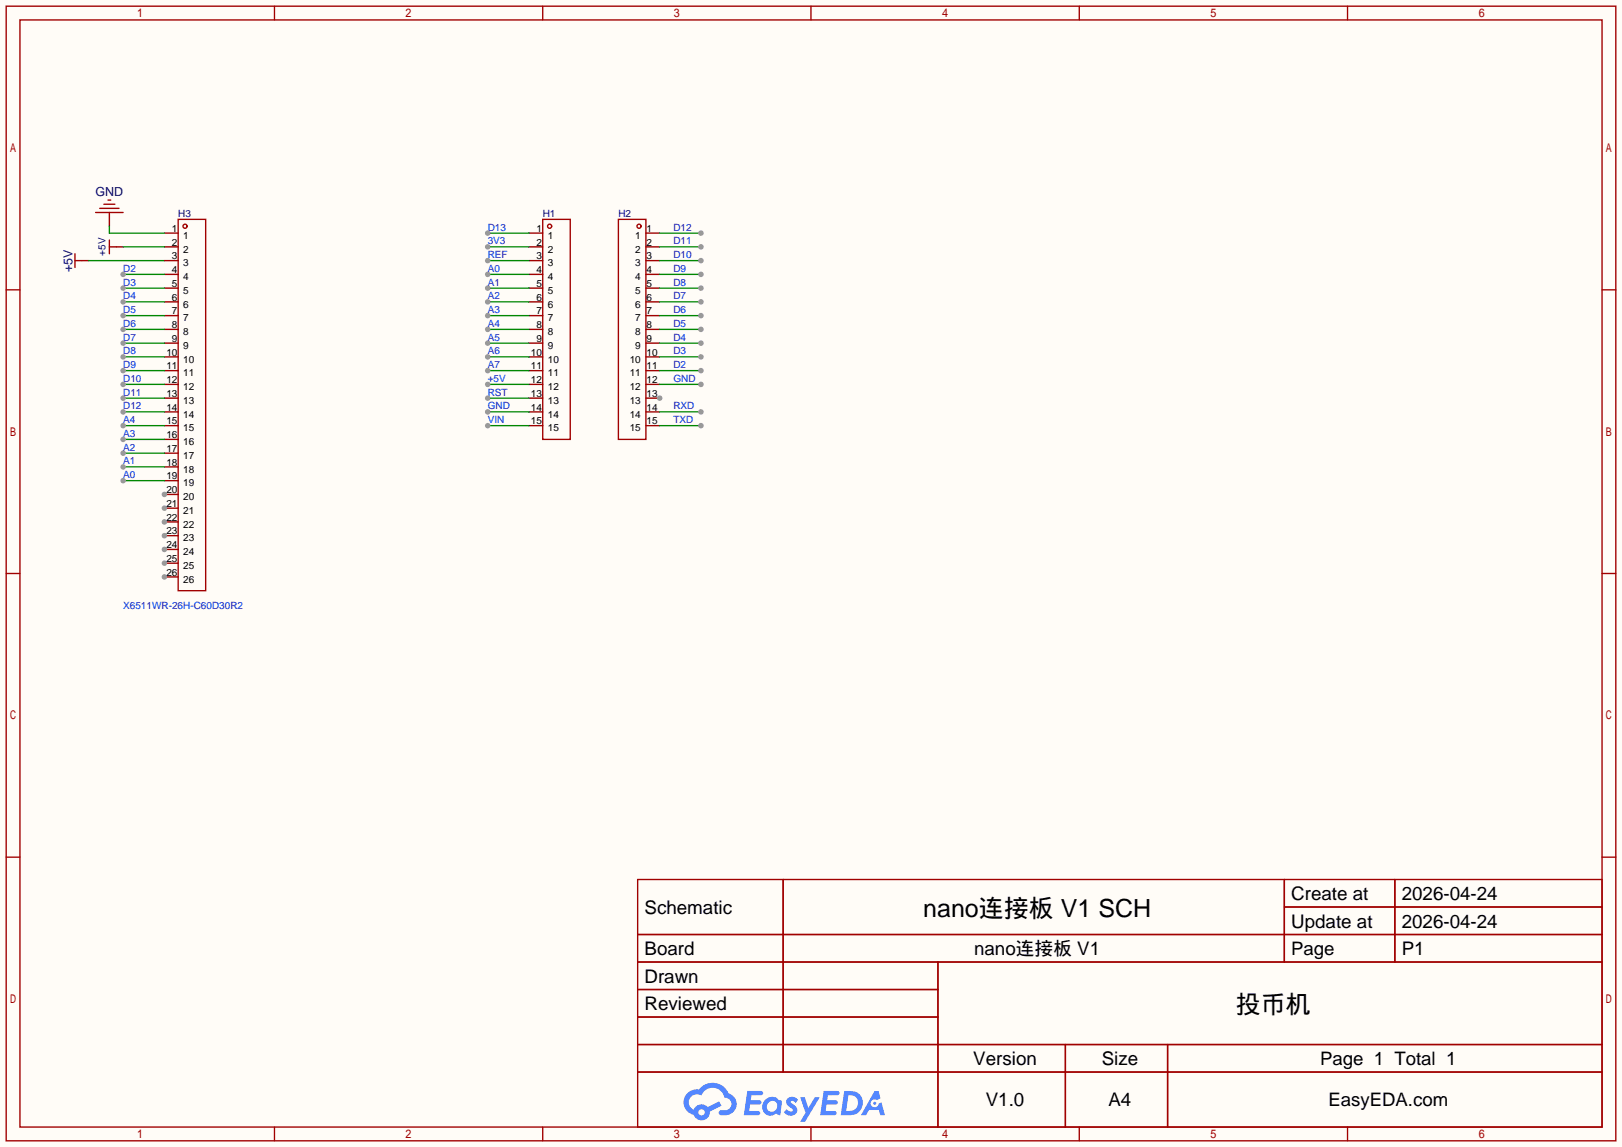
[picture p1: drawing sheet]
<svg xmlns="http://www.w3.org/2000/svg" width="299mm" height="212mm" viewBox="0 0 299 212" stroke-linecap="round" stroke-linejoin="round" font-family="sans-serif">
<path d="M0 0h299.5v211.8h-299.5z" fill="#fffcf7"/>
<g fill="none" stroke="#a10000" stroke-width=".25">
<path d="M1.1 1.1h297.2v209.6h-297.2zM3.7 3.7h292.1v204.5h-292.1zM50.7 1.1v2.6M100.2 1.1v2.6M149.7 1.1v2.6M199.3 1.1v2.6M248.8 1.1v2.6M1.1 53.5h2.6M295.8 53.5h2.5M1.1 105.9h2.6M295.8 105.9h2.5M1.1 158.3h2.6"/>
<path d="M295.8 158.3h2.5M117.7 162.4h178.1v45.8h-178.1zM117.7 172.6h178.1M117.7 177.7h178.1M144.6 162.4v35.6M173.2 177.7v30.5M237.1 162.4v15.3M237.1 167.5h58.7M257.5 162.4v15.3M117.7 182.8h55.5M117.7 192.9h178.1M117.7 187.8h55.5"/>
<path d="M117.7 198h178.1M196.7 192.9v15.3M215.6 192.9v15.3M50.7 208.2v2.5M100.2 208.2v2.5M149.7 208.2v2.5M199.3 208.2v2.5M248.8 208.2v2.5"/>
</g>
<g fill="#5487ff">
<path d="M145.5 202.8a1.3 1.3 0 0 1 1.8 .3l-.4 .6a.54 .54 0 0 0-.9-.2l.1 .2a1.58 1.58 0 0 1 1.1 1.6 1.43 1.43 0 0 1-2.5 .1l.5-.6a.64 .64 0 0 0 .5 .5 .64 .64 0 0 0 .7-.3l-.2-.2a1.6 1.6 0 0 1-1-1.6z"/>
<path d="M147.7 202.7h.9l.7 1.9 1.1-1.9h.9l-2.7 4.5h-.9l1-1.7z"/>
<path d="M138 201.5h1.6a1.31 1.31 0 0 1 1.2 .2 .4 .4 0 0 1-.3 .6h-1.8l-.1 .9h1.6a.4 .4 0 0 1 .4 .4 .4 .4 0 0 1-.4 .4h-1.7l-.2 1.2h.8a1.23 1.23 0 0 1 1.2 .2 .39 .39 0 0 1-.3 .6h-2.7z"/>
<path d="M152.1 201.5h1.6a1.32 1.32 0 0 1 1.3 .2 .39 .39 0 0 1-.4 .6h-1.7l-.2 .9h1.7a.4 .4 0 0 1 .3 .4 .4 .4 0 0 1-.4 .4h-1.7l-.2 1.2h.8a1.23 1.23 0 0 1 1.2 .2 .39 .39 0 0 1-.3 .6h-2.7z"/>
<path d="M161.5 201.5h.7l.4 1.3-.7 .4a.75 .75 0 0 0-1.1 .3 .75 .75 0 0 0 .5 1 .75 .75 0 0 0 .9-.6l.6-.3 .6 2.4h-.9l-.2-1h-1.9l-.5 1h-.9z"/>
<path d="M155.9 201.5l-.7 4.5h1.5a2.27 2.27 0 0 0 2.6-2.3 2.27 2.27 0 0 0-2.7-2.2zM156.6 202.3a1.5 1.5 0 0 1 1.8 1.5 1.5 1.5 0 0 1-1.9 1.4h-.3z"/>
<path d="M141.3 203.1a1.62 1.62 0 0 0-.4 2.1 1.62 1.62 0 0 0 2 .7l.4-.3 .3 .3 .5 .1 .3-2.5-.2-.3h-.4a1.58 1.58 0 0 0-2.5-.1zM141.9 203.6a.99 .99 0 0 1 1.6 .3 .99 .99 0 0 1-.9 1.4 .94 .94 0 0 1-1-.5 .94 .94 0 0 1 .3-1.2z"/>
<path d="M126.9 201.9a2.37 2.37 0 0 0 1.2 4 1.54 1.54 0 0 0 1.7 1 1.54 1.54 0 0 0 1.3-1.6l2.1-1.1-.5-.8-2 1.1a1.57 1.57 0 0 0-2.6 .4 1.5 1.5 0 0 1-.8-2.1 1.5 1.5 0 0 1 2.2-.5 2.23 2.23 0 0 1 2.3-1.4 2.23 2.23 0 0 1 2 1.8 1.16 1.16 0 0 1 1.2 1.1 1.16 1.16 0 0 1-1 1.3h-.7a.47 .47 0 0 0-.6 .3 .47 .47 0 0 0 .4 .6 2.23 2.23 0 0 0 2.3-.7 2.23 2.23 0 0 0 .4-2.3 2.16 2.16 0 0 0-1.3-1.1 3.2 3.2 0 0 0-5.4-.7l-1.2 .1zM129 205.4a.58 .58 0 0 1 1.1 0 .58 .58 0 0 1-1.1 0z"/>
<circle cx="161.5" cy="203.8" r=".28"/>
</g>
<g fill="none" stroke="#a10000" stroke-width=".25">
<path d="M100.2 40.5h5.1v40.7h-5.1zM114.2 40.5h5.1v40.7h-5.1z"/>
<circle cx="101.5" cy="41.8" r=".38"/>
<circle cx="118" cy="41.8" r=".38"/>
</g>
<g fill="none" stroke="#870000" stroke-width=".25">
<path d="M97.7 43.1h2.5M97.7 45.6h2.5M97.7 48.1h2.5M97.7 50.7h2.5M97.7 53.2h2.5M97.7 55.8h2.5M97.7 58.3h2.5M119.3 43.1h2.5M119.3 45.6h2.5M119.3 48.1h2.5M119.3 50.7h2.5M119.3 53.2h2.5"/>
<path d="M119.3 55.8h2.5M119.3 58.3h2.5M97.7 60.8h2.5M97.7 63.4h2.5M97.7 65.9h2.5M97.7 68.5h2.5M97.7 71h2.5M97.7 73.5h2.5M97.7 76.1h2.5M97.7 78.6h2.5M119.3 60.8h2.5M119.3 63.4h2.5"/>
<path d="M119.3 65.9h2.5M119.3 68.5h2.5M119.3 71h2.5M119.3 73.5h2.5"/>
</g>
<circle cx="121.8" cy="73.5" r=".51" fill="#999"/>
<path d="M119.3 76.1h2.5M119.3 78.6h2.5" fill="none" stroke="#870000" stroke-width=".25"/>
<path d="M90 43.1h7.7" fill="none" stroke="#008700" stroke-width=".25"/>
<circle cx="90" cy="43.1" r=".51" fill="#999"/>
<path d="M90 45.6h7.7" fill="none" stroke="#008700" stroke-width=".25"/>
<circle cx="90" cy="45.6" r=".51" fill="#999"/>
<path d="M90 48.1h7.7" fill="none" stroke="#008700" stroke-width=".25"/>
<circle cx="90" cy="48.1" r=".51" fill="#999"/>
<path d="M90 50.7h7.7" fill="none" stroke="#008700" stroke-width=".25"/>
<circle cx="90" cy="50.7" r=".51" fill="#999"/>
<path d="M90 55.8h7.7" fill="none" stroke="#008700" stroke-width=".25"/>
<circle cx="90" cy="55.8" r=".51" fill="#999"/>
<path d="M90 53.2h7.7" fill="none" stroke="#008700" stroke-width=".25"/>
<circle cx="90" cy="53.2" r=".51" fill="#999"/>
<path d="M90 58.3h7.7" fill="none" stroke="#008700" stroke-width=".25"/>
<circle cx="90" cy="58.3" r=".51" fill="#999"/>
<path d="M90 60.8h7.7" fill="none" stroke="#008700" stroke-width=".25"/>
<circle cx="90" cy="60.8" r=".51" fill="#999"/>
<path d="M90 63.4h7.7" fill="none" stroke="#008700" stroke-width=".25"/>
<circle cx="90" cy="63.4" r=".51" fill="#999"/>
<path d="M90 65.9h7.7" fill="none" stroke="#008700" stroke-width=".25"/>
<circle cx="90" cy="65.9" r=".51" fill="#999"/>
<path d="M90 68.5h7.7" fill="none" stroke="#008700" stroke-width=".25"/>
<circle cx="90" cy="68.5" r=".51" fill="#999"/>
<path d="M90 71h7.7" fill="none" stroke="#008700" stroke-width=".25"/>
<circle cx="90" cy="71" r=".51" fill="#999"/>
<path d="M90 73.5h7.7" fill="none" stroke="#008700" stroke-width=".25"/>
<circle cx="90" cy="73.5" r=".51" fill="#999"/>
<path d="M90 76.1h7.7" fill="none" stroke="#008700" stroke-width=".25"/>
<circle cx="90" cy="76.1" r=".51" fill="#999"/>
<path d="M90 78.6h7.7" fill="none" stroke="#008700" stroke-width=".25"/>
<circle cx="90" cy="78.6" r=".51" fill="#999"/>
<path d="M121.8 43.1h7.6" fill="none" stroke="#008700" stroke-width=".25"/>
<circle cx="129.4" cy="43.1" r=".51" fill="#999"/>
<path d="M121.8 45.6h7.6" fill="none" stroke="#008700" stroke-width=".25"/>
<circle cx="129.4" cy="45.6" r=".51" fill="#999"/>
<path d="M121.8 48.1h7.6" fill="none" stroke="#008700" stroke-width=".25"/>
<circle cx="129.4" cy="48.1" r=".51" fill="#999"/>
<path d="M121.8 50.7h7.6" fill="none" stroke="#008700" stroke-width=".25"/>
<circle cx="129.4" cy="50.7" r=".51" fill="#999"/>
<path d="M121.8 53.2h7.6" fill="none" stroke="#008700" stroke-width=".25"/>
<circle cx="129.4" cy="53.2" r=".51" fill="#999"/>
<path d="M121.8 55.8h7.6" fill="none" stroke="#008700" stroke-width=".25"/>
<circle cx="129.4" cy="55.8" r=".51" fill="#999"/>
<path d="M121.8 58.3h7.6" fill="none" stroke="#008700" stroke-width=".25"/>
<circle cx="129.4" cy="58.3" r=".51" fill="#999"/>
<path d="M121.8 60.8h7.6" fill="none" stroke="#008700" stroke-width=".25"/>
<circle cx="129.4" cy="60.8" r=".51" fill="#999"/>
<path d="M121.8 63.4h7.6" fill="none" stroke="#008700" stroke-width=".25"/>
<circle cx="129.4" cy="63.4" r=".51" fill="#999"/>
<path d="M121.8 65.9h7.6" fill="none" stroke="#008700" stroke-width=".25"/>
<circle cx="129.4" cy="65.9" r=".51" fill="#999"/>
<path d="M121.8 68.5h7.6" fill="none" stroke="#008700" stroke-width=".25"/>
<circle cx="129.4" cy="68.5" r=".51" fill="#999"/>
<path d="M121.8 71h7.6" fill="none" stroke="#008700" stroke-width=".25"/>
<circle cx="129.4" cy="71" r=".51" fill="#999"/>
<path d="M121.8 76.1h7.6" fill="none" stroke="#008700" stroke-width=".25"/>
<circle cx="129.4" cy="76.1" r=".51" fill="#999"/>
<path d="M121.8 78.6h7.6" fill="none" stroke="#008700" stroke-width=".25"/>
<circle cx="129.4" cy="78.6" r=".51" fill="#999"/>
<g fill="none" stroke="#870000" stroke-width=".25">
<path d="M20.2 39.2v2.6M15.1 48.1h1.3M21.5 45.6h1.2M30.4 45.6h2.5M30.4 48.1h2.5M30.4 43.1h2.5M30.4 50.7h2.5M30.4 53.2h2.5M30.4 55.8h2.5M30.4 58.3h2.5M30.4 60.8h2.5M30.4 63.4h2.5"/>
<path d="M30.4 65.9h2.5M30.4 68.5h2.5M30.4 71h2.5M30.4 73.5h2.5M30.4 76.1h2.5M30.4 78.6h2.5M30.4 81.2h2.5M30.4 83.7h2.5M30.4 86.2h2.5M30.4 88.8h2.5M30.4 91.3h2.5"/>
</g>
<g fill="none" stroke="#a10000" stroke-width=".25">
<path d="M17.7 39.2h5M18.4 38.5h3.6M19.2 37.7h2M19.9 37h.5M13.8 46.9v2.5M13.8 48.1h1.3M20.2 44.3v2.6M20.2 45.6h1.3M32.9 40.5h5.1v68.6h-5.1z"/>
<circle cx="34.2" cy="41.8" r=".38"/>
</g>
<path d="M16.4 48.1h14" fill="none" stroke="#008700" stroke-width=".25"/>
<circle cx="30.4" cy="91.3" r=".51" fill="#999"/>
<path d="M30.4 93.9h2.5" fill="none" stroke="#870000" stroke-width=".25"/>
<circle cx="30.4" cy="93.9" r=".51" fill="#999"/>
<path d="M30.4 96.4h2.5" fill="none" stroke="#870000" stroke-width=".25"/>
<circle cx="30.4" cy="96.4" r=".51" fill="#999"/>
<path d="M30.4 98.9h2.5" fill="none" stroke="#870000" stroke-width=".25"/>
<circle cx="30.4" cy="98.9" r=".51" fill="#999"/>
<path d="M30.4 101.5h2.5" fill="none" stroke="#870000" stroke-width=".25"/>
<circle cx="30.4" cy="101.5" r=".51" fill="#999"/>
<path d="M30.4 104h2.5" fill="none" stroke="#870000" stroke-width=".25"/>
<circle cx="30.4" cy="104" r=".51" fill="#999"/>
<path d="M30.4 106.6h2.5" fill="none" stroke="#870000" stroke-width=".25"/>
<circle cx="30.4" cy="106.6" r=".51" fill="#999"/>
<path d="M20.2 41.8v1.3h10.2M22.7 45.6h7.7M22.7 50.7h7.7" fill="none" stroke="#008700" stroke-width=".25"/>
<circle cx="22.7" cy="50.7" r=".51" fill="#999"/>
<path d="M22.7 53.2h7.7" fill="none" stroke="#008700" stroke-width=".25"/>
<circle cx="22.7" cy="53.2" r=".51" fill="#999"/>
<path d="M22.7 55.8h7.7" fill="none" stroke="#008700" stroke-width=".25"/>
<circle cx="22.7" cy="55.8" r=".51" fill="#999"/>
<path d="M22.7 58.3h7.7" fill="none" stroke="#008700" stroke-width=".25"/>
<circle cx="22.7" cy="58.3" r=".51" fill="#999"/>
<path d="M22.7 60.8h7.7" fill="none" stroke="#008700" stroke-width=".25"/>
<circle cx="22.7" cy="60.8" r=".51" fill="#999"/>
<path d="M22.7 63.4h7.7" fill="none" stroke="#008700" stroke-width=".25"/>
<circle cx="22.7" cy="63.4" r=".51" fill="#999"/>
<path d="M22.7 65.9h7.7" fill="none" stroke="#008700" stroke-width=".25"/>
<circle cx="22.7" cy="65.9" r=".51" fill="#999"/>
<path d="M22.7 68.5h7.7" fill="none" stroke="#008700" stroke-width=".25"/>
<circle cx="22.7" cy="68.5" r=".51" fill="#999"/>
<path d="M22.7 71h7.7" fill="none" stroke="#008700" stroke-width=".25"/>
<circle cx="22.7" cy="71" r=".51" fill="#999"/>
<path d="M22.7 73.5h7.7" fill="none" stroke="#008700" stroke-width=".25"/>
<circle cx="22.7" cy="73.5" r=".51" fill="#999"/>
<path d="M22.7 76.1h7.7" fill="none" stroke="#008700" stroke-width=".25"/>
<circle cx="22.7" cy="76.1" r=".51" fill="#999"/>
<path d="M22.7 78.6h7.7" fill="none" stroke="#008700" stroke-width=".25"/>
<circle cx="22.7" cy="78.6" r=".51" fill="#999"/>
<path d="M22.7 81.2h7.7" fill="none" stroke="#008700" stroke-width=".25"/>
<circle cx="22.7" cy="81.2" r=".51" fill="#999"/>
<path d="M22.7 83.7h7.7" fill="none" stroke="#008700" stroke-width=".25"/>
<circle cx="22.7" cy="83.7" r=".51" fill="#999"/>
<path d="M22.7 86.2h7.7" fill="none" stroke="#008700" stroke-width=".25"/>
<circle cx="22.7" cy="86.2" r=".51" fill="#999"/>
<path d="M22.7 88.8h7.7" fill="none" stroke="#008700" stroke-width=".25"/>
<circle cx="22.7" cy="88.8" r=".51" fill="#999"/>
<g font-size="4.6">
<text x="170.4" y="169.4">nano连接板 V1 SCH</text>
<text x="228.2" y="187.1">投币机</text>
</g>
<g font-size="3.5">
<text x="238.4" y="166.2">Create at</text>
<text x="258.8" y="166.2">2026-04-24</text>
<text x="119" y="168.8">Schematic</text>
<text x="238.4" y="171.3">Update at</text>
<text x="258.8" y="171.3">2026-04-24</text>
<text x="119" y="176.4">Board</text>
<text x="179.8" y="176.4">nano连接板 V1</text>
<text x="258.8" y="176.4">P1</text>
<text x="119" y="181.5">Drawn</text>
<text x="119" y="186.6">Reviewed</text>
<text x="179.7" y="196.7">Version</text>
<text x="203.4" y="196.7">Size</text>
<text x="182" y="204.3">V1.0</text>
<text x="204.7" y="204.3">A4</text>
</g>
<g font-size="3.4">
<text x="238.4" y="176.4">Page</text>
<text x="243.7" y="196.7">Page 1 Total 1</text>
<text x="245.3" y="204.3">EasyEDA.com</text>
</g>
<g font-size="2.3" fill="#000080">
<text x="17.6" y="36.2">GND</text>
<text x="13.4" y="50.2" transform="rotate(-90 13.4 50.2)">+5V</text>
</g>
<g font-size="1.8" fill="#000080">
<text x="32.9" y="40.1">H3</text>
<text x="100.2" y="40.1">H1</text>
<text x="114.2" y="40.1">H2</text>
<text x="19.5" y="47.3" transform="rotate(-90 19.5 47.3)">+5V</text>
</g>
<g font-size="1.8">
<text x="31.7" y="42.8">1</text>
<text x="31.7" y="45.4">2</text>
<text x="31.7" y="47.9">3</text>
<text x="33.8" y="44.1">1</text>
<text x="33.8" y="46.6">2</text>
<text x="99" y="42.8">1</text>
<text x="99" y="45.4">2</text>
<text x="99" y="47.9">3</text>
<text x="101.1" y="44.1">1</text>
<text x="101.1" y="46.6">2</text>
<text x="117.3" y="44.1">1</text>
<text x="117.3" y="46.6">2</text>
<text x="119.4" y="42.8">1</text>
<text x="119.4" y="45.4">2</text>
<text x="119.4" y="47.9">3</text>
<text x="31.7" y="50.4">4</text>
<text x="31.7" y="53">5</text>
<text x="33.8" y="49.2">3</text>
<text x="33.8" y="51.7">4</text>
<text x="99" y="50.4">4</text>
<text x="99" y="53">5</text>
<text x="101.1" y="49.2">3</text>
<text x="101.1" y="51.7">4</text>
<text x="117.3" y="49.2">3</text>
<text x="117.3" y="51.7">4</text>
<text x="119.4" y="50.4">4</text>
<text x="119.4" y="53">5</text>
<text x="31.7" y="55.5">6</text>
<text x="31.7" y="58.1">7</text>
<text x="33.8" y="54.3">5</text>
<text x="33.8" y="56.8">6</text>
<text x="33.8" y="59.3">7</text>
<text x="99" y="55.5">6</text>
<text x="99" y="58.1">7</text>
<text x="101.1" y="54.3">5</text>
<text x="101.1" y="56.8">6</text>
<text x="101.1" y="59.3">7</text>
<text x="117.3" y="54.3">5</text>
<text x="117.3" y="56.8">6</text>
<text x="117.3" y="59.3">7</text>
<text x="119.4" y="55.5">6</text>
<text x="119.4" y="58.1">7</text>
<text x="30.7" y="65.7">10</text>
<text x="31.7" y="60.6">8</text>
<text x="31.7" y="63.1">9</text>
<text x="33.8" y="61.9">8</text>
<text x="33.8" y="64.4">9</text>
<text x="98" y="65.7">10</text>
<text x="99" y="60.6">8</text>
<text x="99" y="63.1">9</text>
<text x="101.1" y="61.9">8</text>
<text x="101.1" y="64.4">9</text>
<text x="117.3" y="61.9">8</text>
<text x="117.3" y="64.4">9</text>
<text x="119.4" y="60.6">8</text>
<text x="119.4" y="63.1">9</text>
<text x="119.4" y="65.7">10</text>
<text x="30.7" y="68.2">11</text>
<text x="30.7" y="70.8">12</text>
<text x="33.8" y="67">10</text>
<text x="33.8" y="69.5">11</text>
<text x="98" y="68.2">11</text>
<text x="98" y="70.8">12</text>
<text x="101.1" y="67">10</text>
<text x="101.1" y="69.5">11</text>
<text x="116.3" y="67">10</text>
<text x="116.3" y="69.5">11</text>
<text x="119.4" y="68.2">11</text>
<text x="119.4" y="70.8">12</text>
<text x="30.7" y="73.3">13</text>
<text x="30.7" y="75.8">14</text>
<text x="33.8" y="72">12</text>
<text x="33.8" y="74.6">13</text>
<text x="33.8" y="77.1">14</text>
<text x="98" y="73.3">13</text>
<text x="98" y="75.8">14</text>
<text x="101.1" y="72">12</text>
<text x="101.1" y="74.6">13</text>
<text x="101.1" y="77.1">14</text>
<text x="116.3" y="72">12</text>
<text x="116.3" y="74.6">13</text>
<text x="116.3" y="77.1">14</text>
<text x="119.4" y="73.3">13</text>
<text x="119.4" y="75.8">14</text>
<text x="30.7" y="78.4">15</text>
<text x="30.7" y="80.9">16</text>
<text x="30.7" y="83.5">17</text>
<text x="33.8" y="79.7">15</text>
<text x="33.8" y="82.2">16</text>
<text x="98" y="78.4">15</text>
<text x="101.1" y="79.7">15</text>
<text x="116.3" y="79.7">15</text>
<text x="119.4" y="78.4">15</text>
<text x="30.7" y="86">18</text>
<text x="30.7" y="88.5">19</text>
<text x="33.8" y="84.7">17</text>
<text x="33.8" y="87.3">18</text>
<text x="33.8" y="89.8">19</text>
<text x="30.7" y="91.1">20</text>
<text x="30.7" y="93.6">21</text>
<text x="33.8" y="92.4">20</text>
<text x="33.8" y="94.9">21</text>
<text x="30.7" y="96.2">22</text>
<text x="30.7" y="98.7">23</text>
<text x="30.7" y="101.2">24</text>
<text x="33.8" y="97.4">22</text>
<text x="33.8" y="100">23</text>
<text x="30.7" y="103.8">25</text>
<text x="30.7" y="106.3">26</text>
<text x="33.8" y="102.5">24</text>
<text x="33.8" y="105.1">25</text>
<text x="33.8" y="107.6">26</text>
</g>
<g font-size="1.8" fill="#00f">
<text x="90" y="42.6">D13</text>
<text x="90" y="45.1">3V3</text>
<text x="90" y="47.7">REF</text>
<text x="124.3" y="42.6">D12</text>
<text x="124.3" y="45.1">D11</text>
<text x="124.3" y="47.7">D10</text>
<text x="22.7" y="50.2">D2</text>
<text x="22.7" y="52.8">D3</text>
<text x="90" y="50.2">A0</text>
<text x="90" y="52.8">A1</text>
<text x="124.3" y="50.2">D9</text>
<text x="124.3" y="52.8">D8</text>
<text x="22.7" y="55.3">D4</text>
<text x="22.7" y="57.8">D5</text>
<text x="90" y="55.3">A2</text>
<text x="90" y="57.8">A3</text>
<text x="124.3" y="55.3">D7</text>
<text x="124.3" y="57.8">D6</text>
<text x="22.7" y="60.4">D6</text>
<text x="22.7" y="62.9">D7</text>
<text x="22.7" y="65.5">D8</text>
<text x="90" y="60.4">A4</text>
<text x="90" y="62.9">A5</text>
<text x="90" y="65.5">A6</text>
<text x="124.3" y="60.4">D5</text>
<text x="124.3" y="62.9">D4</text>
<text x="124.3" y="65.5">D3</text>
<text x="22.7" y="68">D9</text>
<text x="22.7" y="70.5">D10</text>
<text x="90" y="68">A7</text>
<text x="90" y="70.5">+5V</text>
<text x="124.3" y="68">D2</text>
<text x="124.3" y="70.5">GND</text>
<text x="22.7" y="73.1">D11</text>
<text x="22.7" y="75.6">D12</text>
<text x="90" y="73.1">RST</text>
<text x="90" y="75.6">GND</text>
<text x="124.3" y="75.6">RXD</text>
<text x="22.7" y="78.2">A4</text>
<text x="22.7" y="80.7">A3</text>
<text x="22.7" y="83.2">A2</text>
<text x="90" y="78.2">VIN</text>
<text x="124.3" y="78.2">TXD</text>
<text x="22.7" y="85.8">A1</text>
<text x="22.7" y="88.3">A0</text>
<text x="22.7" y="112.4">X6511WR-26H-C60D30R2</text>
</g>
</svg>
